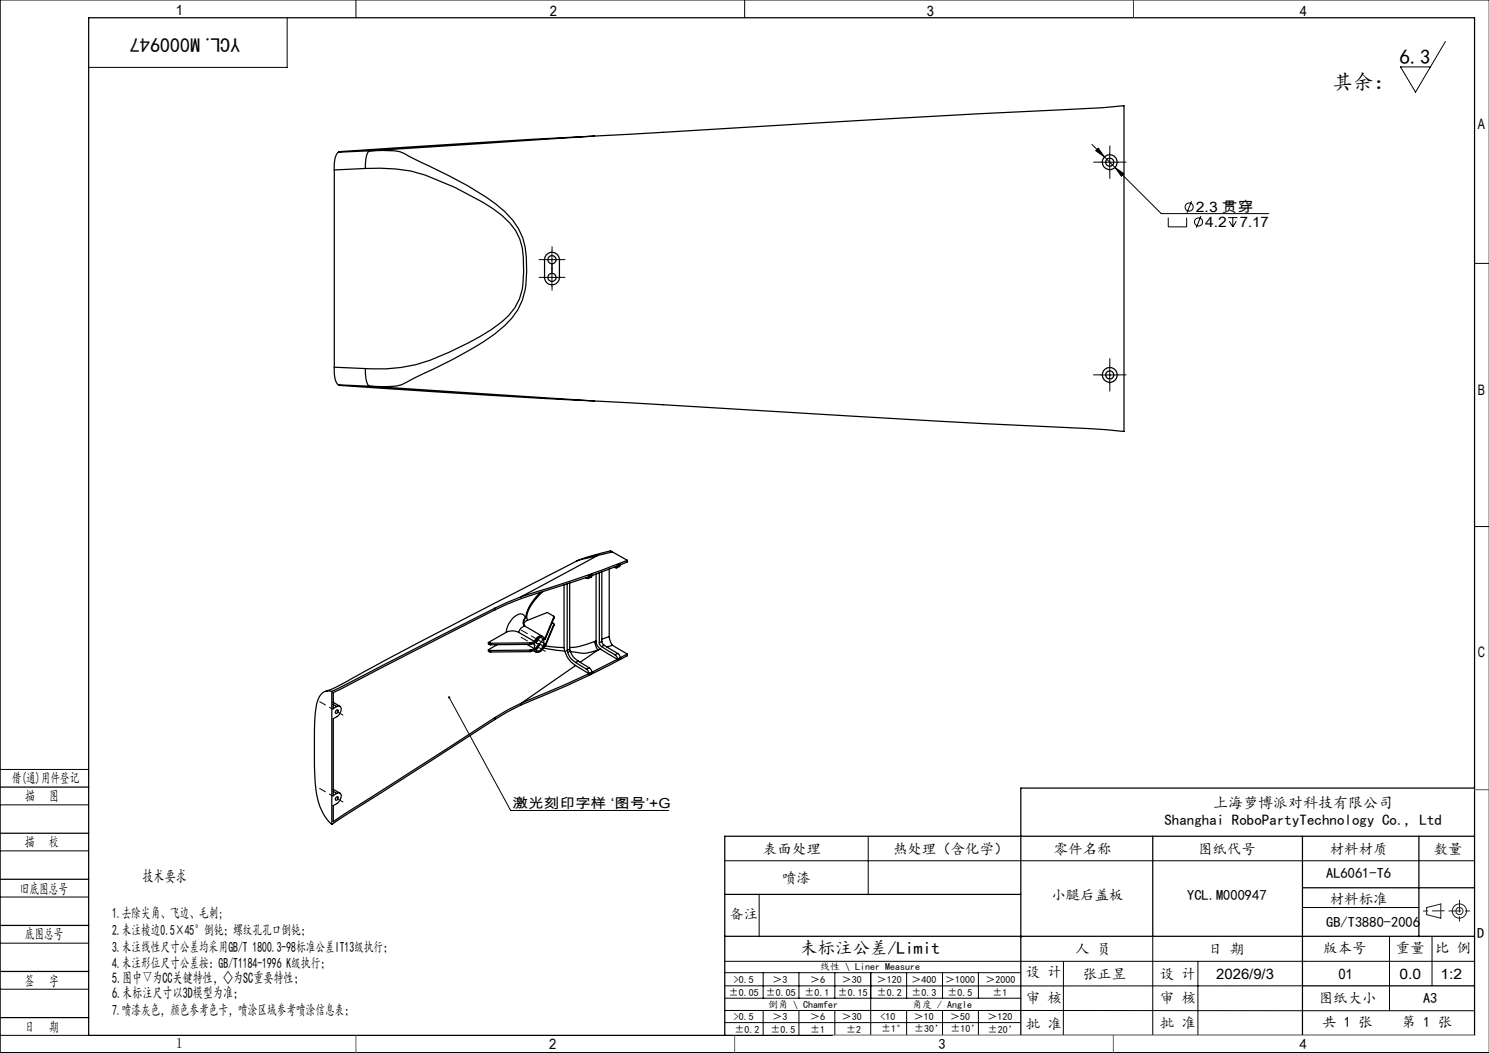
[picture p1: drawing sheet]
<svg xmlns="http://www.w3.org/2000/svg" width="420mm" height="297mm" viewBox="0 0 420 297" stroke-linecap="round" stroke-linejoin="round" font-family="sans-serif">
<g fill="none" stroke="#000" stroke-width=".28">
<path d="M100.4 0v5M210 0v5M420 0h-419.9v297h419.9M81 5v14h-56M407.7 11.7l-8.4 14.3-4.3-7.1h8.5M308 40.7l19.6 19.6h30.3M309.1 42.5l.7-.7 1.7 2.5zM310.5 45.8h5M313 43.2v5.1M314.5 47.2l2.5 1.8-.7 .7zM336.1 56.8l-1.3 3.2M153.2 78.2h5"/>
<path d="M153.2 73.2h5M155.7 70.8v9.9M329.5 61.4v2.6h5.2v-2.6M338.7 61l-1.3 3.2M346.4 61.4h2.6M346.7 62.4l1 1.6M347.7 61.4v2.6M348.7 62.4l-1 1.6M415.9 74.3h4.1M310.5 105.8h5M313 103.3v5M415.9 148.5h4.1"/>
<path d="M126.7 196.7l17.3 31.9h44.6M0 217h25M0 227h25M0 240h25M244.9 236v16.3M0 253h25M204.4 242.8h211.5M214.1 252.4v11.8M367.4 256h32.8M0 266h25M0 279h25M204.4 271.1h211.5"/>
<path d="M204.4 278.1h163M204.4 274.4h83.5M215.3 274.4v7.1M225.4 274.4v7.1M235.5 274.4v7.1M245.6 274.4v17.6M255.7 274.4v7.1M265.9 274.4v7.1M276 274.4v7.1M300 271.1l-.1 21M325.2 264.1v27.9M337.9 271.1v20.9"/>
<path d="M391.9 264.1v21M403.9 264.1v14M0 292h25M204.4 285l211.5 .1M204.4 288.4h83.5M204.5 281.5h83.5M215.3 285v7M225.4 285v7M235.5 285v7M255.7 285v7M265.9 285v7M276 285v7"/>
<path d="M287.9 292h128"/>
<circle cx="335.4" cy="58.4" r="1.14"/>
<circle cx="338.1" cy="62.6" r="1.14"/>
</g>
<g fill="none" stroke="#191924" stroke-width=".28">
<path d="M402.4 256l4-1v4l-4-1z"/>
<circle cx="411.7" cy="257" r="1"/>
<circle cx="411.7" cy="257" r="2"/>
</g>
<g fill="none" stroke="#000" stroke-width=".28" stroke-dasharray="30.5 1.3 1.3 1.3">
<path d="M310.5 45.7h-2.1M313 43.2v-2.1M313 48.2v2.1M315.5 45.7h2.1M153.2 78.2h-1.1M153.2 73.2h-1.1M155.7 75.7v-1.1M155.7 70.7v-1.1M155.7 75.7v1.2M158.2 78.2h1.2M158.2 73.2h1.2M155.7 80.7v1.2"/>
<path d="M310.5 105.7h-2.1M313 103.2v-2.1M313 108.2v2.1M315.5 105.7h2.1"/>
</g>
<path d="M147 177.7l6.8 4M147 179.8l6.8 3.9" fill="none" stroke="#000" stroke-width=".28" stroke-dasharray="30.5 1.3 1.3 1.3" stroke-dashoffset="28.4"/>
<path d="M90.2 197.9l6.5 3.8M90.2 222.4l6.5 3.8" fill="none" stroke="#000" stroke-width=".28" stroke-dasharray="30.5 1.3 1.3 1.3" stroke-dashoffset="28.6"/>
<g fill="none" stroke="#000" stroke-width=".35">
<path d="M25 5h390.9v287h-390.9zM167.7 38.4l-63.5 4.1M167.7 38.4l84.7-5 58.8-3 5.8-.6v91.9l-9.7-.8-42.3-2.1-97.3-5.7M167.7 38.4l-35.3 2-36.9 2.5M94.3 47.9v55.7M95.5 42.9a3.7 3.7 0 0 0-1.2 3.2v1.8M103.1 47.5a45.6 45.6 0 0 1 16.8 1.9 76.1 76.1 0 0 1 21.6 11.3 15.1 15.1 0 0 1 6.1 11.8 26.1 26.1 0 0 1-1.1 11.8 18.9 18.9 0 0 1-7.9 8.7 89.7 89.7 0 0 1-21.3 9.9 47 47 0 0 1-14.2 1.1M103.1 47.5l-8.8 .4M104.2 42.5l3.6-.1a9.9 9.9 0 0 1 7.5 1.6l3.5 1.8a129.4 129.4 0 0 1 21.1 11.8 18.8 18.8 0 0 1 8.5 14.9 27.6 27.6 0 0 1-1.1 12.2 21.1 21.1 0 0 1-7.8 9.5 135.8 135.8 0 0 1-22.4 12.3l-3.8 2a28.6 28.6 0 0 1-9.1 .4M104.2 42.5a6.2 6.2 0 0 0-1.1 5M104.2 42.5l-8.7 .4M154.1 71.9a2.1 2.1 0 0 1 2.3-.6 2.1 2.1 0 0 1 1.4 1.9v5a2.1 2.1 0 0 1-2.1 2.1 2.1 2.1 0 0 1-2.1-2.1v-5z"/>
<path d="M94.3 103.6l.2 3.4a2.07 2.07 0 0 0 1 1.5M94.3 103.6l8.8 .4M95.5 108.5l8.7 .4M95.5 108.5l42.4 3 29.8 1.6M103.1 104l.2 3.3 .4 1.1 .5 .5M104.2 108.9l63.5 4.2M168.6 156.7a26.5 26.5 0 0 0-6.7 1.9l-44.4 22.9-21.5 11.7-4.1 1.7M168.6 156.7l-.6-.2-5.3 1.7M168.6 156.7l-21.7 11.6M172.8 155.7l-.7-.3-4.1 1.1M172.8 155.7l-4.2 1M172.8 155.7l4.2 2.3"/>
<path d="M174.2 159.7l-.3 .5-.7-.2M174.2 159.6l-7.3 2.7M174.9 159.3l-.1 .4-.9 .5M174.9 159.3v-.2l-.7 .3v.3M174.9 159.3l-.7 .4M177 158a370.1 370.1 0 0 1-30.1 10.3M177 158l-.1 .5-2 .8M139.6 171.6l-46 23.4M139.6 172l-45.6 23.3v4.5l1-.5M139.6 171.6v.4M142.8 178.4a3.8 3.8 0 0 1 3.5 0M142.8 178.4l-5 2.8"/>
<path d="M146.3 178.4l4.5 2.5M146.9 168.3l-7.3 3.3M147.7 176.2l.5 .5M148.2 176.7h-.6l-.7 .6-.6 1.1M148.2 176.7l4.8 2.8M148.2 174.1a1.6 1.6 0 0 0-2.6-.5 6.7 6.7 0 0 0-2.8 4.8M148.2 174.1l.1 .1M148.2 174.1a1.91 1.91 0 0 0-.5 2.1M148.3 174.1h-.1M148.3 174.2a1.84 1.84 0 0 0-.5 2.1M148.5 174l-.2 .1M148.5 174l.3 1"/>
<path d="M148.5 174l-.2 .2M148.8 175a1.32 1.32 0 0 0-1.1 1.3M148.8 175l5.6-2.2 1.7 .9 .1 .3-2.4 5.7M152.1 179.8l-.2 .7-.7 .6M152.4 167.1a13.2 13.2 0 0 0-4.1 7M153.1 166.9a13.1 13.1 0 0 0-4.6 7.1M153.6 179.9l-.1 .1a1.53 1.53 0 0 0-1.7-.5 1.53 1.53 0 0 0-1 1.4M153.6 179.9v.4M153.8 179.7l-.2 .2M153.8 179.7v.5M155.7 175.6l.5 .5-2.4 5.7M156.2 174.4h.1"/>
<path d="M156.2 176.4v.1M156.2 174v.4M156.2 176v.5M156.2 174.4l-2.4 5.8M156.2 176.5l-2.4 5.7M159.1 165v17.7M160 164.7v18.8M160.7 164.5v18.6M166.1 162.6l-3.7 1.3a237.1 237.1 0 0 0-19.3 6.5l-3.5 1.6M166.1 162.7l-.2 .5-.7-.3M166.9 162.3l-.1 .5-.9 .4M166.9 162.3v-.3l-.8 .3v.4"/>
<path d="M166.9 162.3h.1M166.9 162.3l-.8 .4M168.1 161.9v18.9M169.1 161.5v19.8M169.8 161.3v19.6M171.8 179.6l.5 1.6 .5 .8M171.8 160.5v19.1M171.8 179.6l-2 .7M93.6 195a3.1 3.1 0 0 0-4 2.4l-.3 1.3a114.6 114.6 0 0 0-.4 22.4 16.4 16.4 0 0 0 4.7 11.4M93.6 195v37.5M94 198.1l1.9 1.1M94 198.7l1 .6"/>
<path d="M95 199.3a.9 .9 0 0 1 1.2 .2 .9 .9 0 0 1-.1 1.2l-.2 .4a3.2 3.2 0 0 1-1.9 1.6v21.7l1-.6M137.8 181.2v.4l.2 .1M137.8 183.3v.4l.2 .1M137.8 181.2l.2 .2M137.8 183.3l.2 .1M138 181.4h.4M138 183.4l.4 .1M138 181.7l.4 .2M138 183.8l.4 .1M138 181.4v.3M138 183.4v.4M138.4 181.4v.5"/>
<path d="M138.4 183.5v.4M140.3 181.8l-2.5 1.5M147.1 198.3l-3.9 1.9-3.6 2.2M148.6 181.7l2.2 1.3M149.5 181.3l-11.1 .1M149.5 181.3v.4M149.5 183.4v.4M149.5 181.7l-11.1 .2M149.5 183.4l-11.1 .1M149.5 183.8l-11.1 .1M149.8 181.3h-.3M149.8 183.3l-.3 .1"/>
<path d="M149.8 181.7l1-.3v1.6M149.8 181.7h-.3M149.8 183.7l-.3 .1M149.8 181.3v.4M149.8 183.3v.4M150.5 183.5l.7 .4M150.8 180.9l-1 .4M150.8 183l-1 .3M151.5 180.2a.82 .82 0 0 1 1.4-.2 .82 .82 0 0 1-.4 1.3 .76 .76 0 0 1-1.2 .1 .76 .76 0 0 1 .2-1.2zM151.7 180l-.5 .8M151.7 182.1l-.5 .7M151.8 182a.79 .79 0 0 1 1.2 .2 .79 .79 0 0 1-.5 1.1 .76 .76 0 0 1-1.2 .1 .76 .76 0 0 1 .2-1.2z"/>
<path d="M152.1 181.9l-.2 .6-.7 .7M153.3 182.8l6 .9M153.6 180.3l-.2 .1v1.6h.2M153.6 182.4h-.1a2.07 2.07 0 0 1-2.3 1.5l-.4-.5-1 .3M153.6 182v.4M153.8 180.2l-.2 .1M153.8 181.8l-.2 .2M153.8 182.2l-.2 .2M153.8 182.2l5.3 .5M153.8 181.8v.4M159.1 182.7l.2 1M159.3 183.7l.2 .5a6.4 6.4 0 0 0 2.8 3.5"/>
<path d="M160 183.5l.1 .5M160.1 184a4.8 4.8 0 0 0 2.3 2.9M160.7 183.1l.1 .6M160.7 183.1l-.7 .4M160.8 183.7a4.7 4.7 0 0 0 2.3 2.7M160.8 183.7l-.7 .3M162.3 187.7l-15.2 10.6M162.3 187.7l3.8 2.3-6.4 3-12.6 5.3M162.4 186.9l3 1.8M163.1 186.4l3.1 2M163.1 186.4l-.7 .5M165.4 188.7l.7 1.2"/>
<path d="M166.2 188.4l-.8 .3M166.2 188.4l.5 .4 .2 .8M166.9 189.6v.4l-.8 .3v-.4M166.9 189.6l-.8 .3M166.9 189.6h.1M167.8 180.9l.4 1.6 .5 .8M167.8 180.9l-4.3 1.4-2.8 .3M168.1 180.8a2.64 2.64 0 0 0 1.3 2.3M168.1 180.8l-.3 .1M168.7 183.3l-.9 .3a8.2 8.2 0 0 1-5.3 .4l-1.6-.2M168.7 183.3l-5 3.5M169.1 181.3l.2 .7 .4 .4"/>
<path d="M169.4 183.1l4.8 2.8-7.3 3.7M169.4 183.1l-.7 .2M169.7 182.4l3.8 2.3M169.8 180.9l.1 .6 .5 .5M169.8 180.9l-.7 .4M170.4 182l3.8 2.3M170.4 182l-.7 .4M172.8 182l4.1 2.5M172.8 182l-1.6 .5M173.5 184.7l.5 .6 .2 .6M174.2 184.3l-.7 .4M174.2 184.3l.5 .4 .2 .8"/>
<path d="M174.9 185.5v.3l-.7 .4v-.3M174.9 185.5l-.7 .4M174.9 185.5h.1M176.9 184.5l.1 .3a229.4 229.4 0 0 1-30.1 14.1l-3.8 1.9-3.5 2.1M176.9 184.5l-2 1M94.8 200.4l.3-.2a.54 .54 0 0 1 .2 .7 .54 .54 0 0 1-.7 .2zM139.6 202.9l-46 29.6M139.6 202.4l-45.6 29.3v-4.5a2.89 2.89 0 0 0 2.1-3.2 .72 .72 0 0 0-1.1-.2M139.6 202.4v.5M0 222h25M0 235h25M94 222.6l1.9 1.1"/>
<path d="M94 223.2l1 .6M94.8 224.9l.3-.2a.53 .53 0 0 1 .2 .7 .53 .53 0 0 1-.7 .2zM325.2 235.9v28.2M367.4 235.9v56.1M400.2 235.9v28.3M415.9 235.9h-211.5v56.1M415.9 222.3h-128v69.7M0 248h25M204.4 252.3h83.5M367.4 250.4h48.5M0 261h25M0 274h25"/>
<path d="M204.4 264.1h211.5M367.4 278.1h48.5M0 287h25"/>
<circle cx="313" cy="45.8" r="1.14"/>
<circle cx="313" cy="45.7" r="2.1"/>
<circle cx="155.7" cy="78.2" r="1.15"/>
<circle cx="155.7" cy="73.2" r="1.15"/>
<circle cx="313" cy="105.8" r="1.14"/>
<circle cx="313" cy="105.7" r="2.1"/>
</g>
<path d="M407.4 256.9l-5.9 .1M408.7 256.9h6M411.7 253.9v6" fill="none" stroke="#191924" stroke-width=".28" stroke-dasharray="6.3 1.3 1.3 1.3" stroke-dashoffset="3"/>
<path d="M235 292h180.9" fill="none" stroke="#c0c0c0" stroke-width=".28"/>
<path d="M319.7 0v5M415.9 222.7h4.1M100.4 292v5M207.2 292v5M314 292v5" fill="none" stroke="#00f" stroke-width=".28"/>
<path d="M406.4 255h.1" fill="none" stroke="#0ff" stroke-width=".28"/>
<g fill="#000">
<path d="M126.5 196.5l.2 .2-.2-.3a.33 .33 0 0 1 .5 .4 .33 .33 0 0 1-.5 .2 .33 .33 0 0 1 0-.5z"/>
<path d="M309.8 41.8l-.7 .7 2.4 1.8zM314.5 47.2l1.8 2.5 .7-.7z"/>
</g>
<g font-size="5.8">
<text x="394.8" y="18">6.3</text>
<text x="375.9" y="25.2">其余：</text>
</g>
<text font-size="5.6" x="67.7" y="10.6" transform="rotate(-180 67.7 10.6)">YCL.M000947</text>
<text font-size="4.9" x="225.7" y="269">未标注公差/Limit</text>
<text font-size="4.7" x="40.2" y="248.8">技术要求</text>
<g font-size="4.2">
<text x="342.2" y="227.9">上海萝博派对科技有限公司</text>
<text x="328.5" y="232.8">Shanghai RoboPartyTechnology Co., Ltd</text>
<text x="31.6" y="277.4">5.图中▽为CC关键特性，◇为SC重要特性；</text>
<text x="31.6" y="281.6">6.未标注尺寸以3D模型为准；</text>
</g>
<g font-size="4.1">
<text x="49.6" y="4.3">1</text>
<text x="155.1" y="4.6">2</text>
<text x="261.4" y="4.6">3</text>
<text x="366.6" y="4.6">4</text>
<text x="416.9" y="36.3">A</text>
<text x="337.3" y="59.8">2.3 贯穿</text>
<text x="340" y="64">4.2</text>
<text x="349.7" y="64">7.17</text>
<text x="416.9" y="111.3">B</text>
<text x="416.9" y="185.3">C</text>
<text x="3.3" y="220.9">借(通)用件登记</text>
<text x="7.1" y="226">描</text>
<text x="13.9" y="226">图</text>
<text x="7" y="238.9">描</text>
<text x="13.8" y="238.9">校</text>
<text x="215.3" y="240.8">表面处理</text>
<text x="251.9" y="240.8">热处理（含化学）</text>
<text x="297.3" y="240.8">零件名称</text>
<text x="337.9" y="240.8">图纸代号</text>
<text x="375.1" y="240.8">材料材质</text>
<text x="404.4" y="240.8">数量</text>
<text x="220.6" y="249">喷漆</text>
<text x="374.1" y="247.7">AL6061-T6</text>
<text x="5.6" y="252">旧底图总号</text>
<text x="296.6" y="253.7">小腿后盖板</text>
<text x="334.9" y="253.7">YCL.M000947</text>
<text x="375.1" y="254.9">材料标准</text>
<text x="31.6" y="258.9">1.去除尖角、飞边、毛刺;</text>
<text x="31.6" y="263.6">2.未注棱边0.5×45°倒钝；螺纹孔孔口倒钝；</text>
<text x="205.7" y="259.3">备注</text>
<text x="374.1" y="261.4">GB/T3880-2006</text>
<text x="7" y="265">底图总号</text>
<text x="31.6" y="268.4">3.未注线性尺寸公差均采用GB/T 1800.3-98标准公差IT13级执行；</text>
<text x="303.3" y="269">人 员</text>
<text x="340.8" y="269">日 期</text>
<text x="373.2" y="268.7">版本号</text>
<text x="393.7" y="268.7">重量</text>
<text x="404.8" y="268.7">比 例</text>
<text x="416.7" y="264.6">D</text>
<text x="31.6" y="273.2">4.未注形位尺寸公差按：GB/T1184-1996 K级执行；</text>
<text x="289.3" y="275.5">设 计</text>
<text x="7" y="278">签</text>
<text x="13.8" y="278">字</text>
<text x="305.4" y="276">张正昱</text>
<text x="327.2" y="276">设 计</text>
<text x="343.1" y="276">2026/9/3</text>
<text x="377.5" y="276">01</text>
<text x="394.8" y="276">0.0</text>
<text x="406.3" y="276">1:2</text>
<text x="31.6" y="286.4">7.喷漆灰色，颜色参考色卡，喷涂区域参考喷涂信息表；</text>
<text x="289.3" y="283">审 核</text>
<text x="327.2" y="282.9">审 核</text>
<text x="372" y="283">图纸大小</text>
<text x="401.4" y="283">A3</text>
<text x="7" y="291">日</text>
<text x="13.8" y="291">期</text>
<text x="289.3" y="290.1">批 准</text>
<text x="327.2" y="290">批 准</text>
<text x="373" y="289.8">共 1 张</text>
<text x="395.4" y="289.8">第 1 张</text>
<text x="49.6" y="295.6">1</text>
<text x="154.9" y="296">2</text>
<text x="264.7" y="296">3</text>
<text x="366.6" y="296">4</text>
</g>
<text font-size="3.9" x="144.5" y="228">激光刻印字样 ‘图号’+G</text>
<g font-size="2.8">
<text x="231.3" y="273.6">线性 \ Liner Measure</text>
<text x="205.6" y="280.8">±0.05</text>
<text x="207" y="277.2">&gt;0.5</text>
<text x="216" y="280.8">±0.05</text>
<text x="217.9" y="277.2">＞3</text>
<text x="227" y="280.8">±0.1</text>
<text x="228.5" y="277.2">＞6</text>
<text x="236.3" y="280.8">±0.15</text>
<text x="237.5" y="277.2">＞30</text>
<text x="247.4" y="277.2">＞120</text>
<text x="247.4" y="280.8">±0.2</text>
<text x="257.1" y="277.2">＞400</text>
<text x="257.1" y="280.8">±0.3</text>
<text x="266.6" y="277.2">＞1000</text>
<text x="267.3" y="280.8">±0.5</text>
<text x="278" y="277.2">＞2000</text>
<text x="279.9" y="280.8">±1</text>
<text x="207" y="287.8">&gt;0.5</text>
<text x="216.6" y="284.3">倒角 \ Chamfer</text>
<text x="217.9" y="287.8">＞3</text>
<text x="228.5" y="287.8">＞6</text>
<text x="237.5" y="287.8">＞30</text>
<text x="248.4" y="287.8">&lt;10</text>
<text x="257.3" y="284.3">角度 / Angle</text>
<text x="257.8" y="287.8">＞10</text>
<text x="268" y="287.8">＞50</text>
<text x="278.5" y="287.8">＞120</text>
<text x="207.1" y="291.3">±0.2</text>
<text x="217.3" y="291.3">±0.5</text>
<text x="228.5" y="291.3">±1</text>
<text x="238.7" y="291.3">±2</text>
<text x="248.6" y="291.1">±1°</text>
<text x="257.8" y="291.1">±30’</text>
<text x="268.1" y="291.1">±10’</text>
<text x="278.6" y="291.2">±20’</text>
</g>
</svg>
